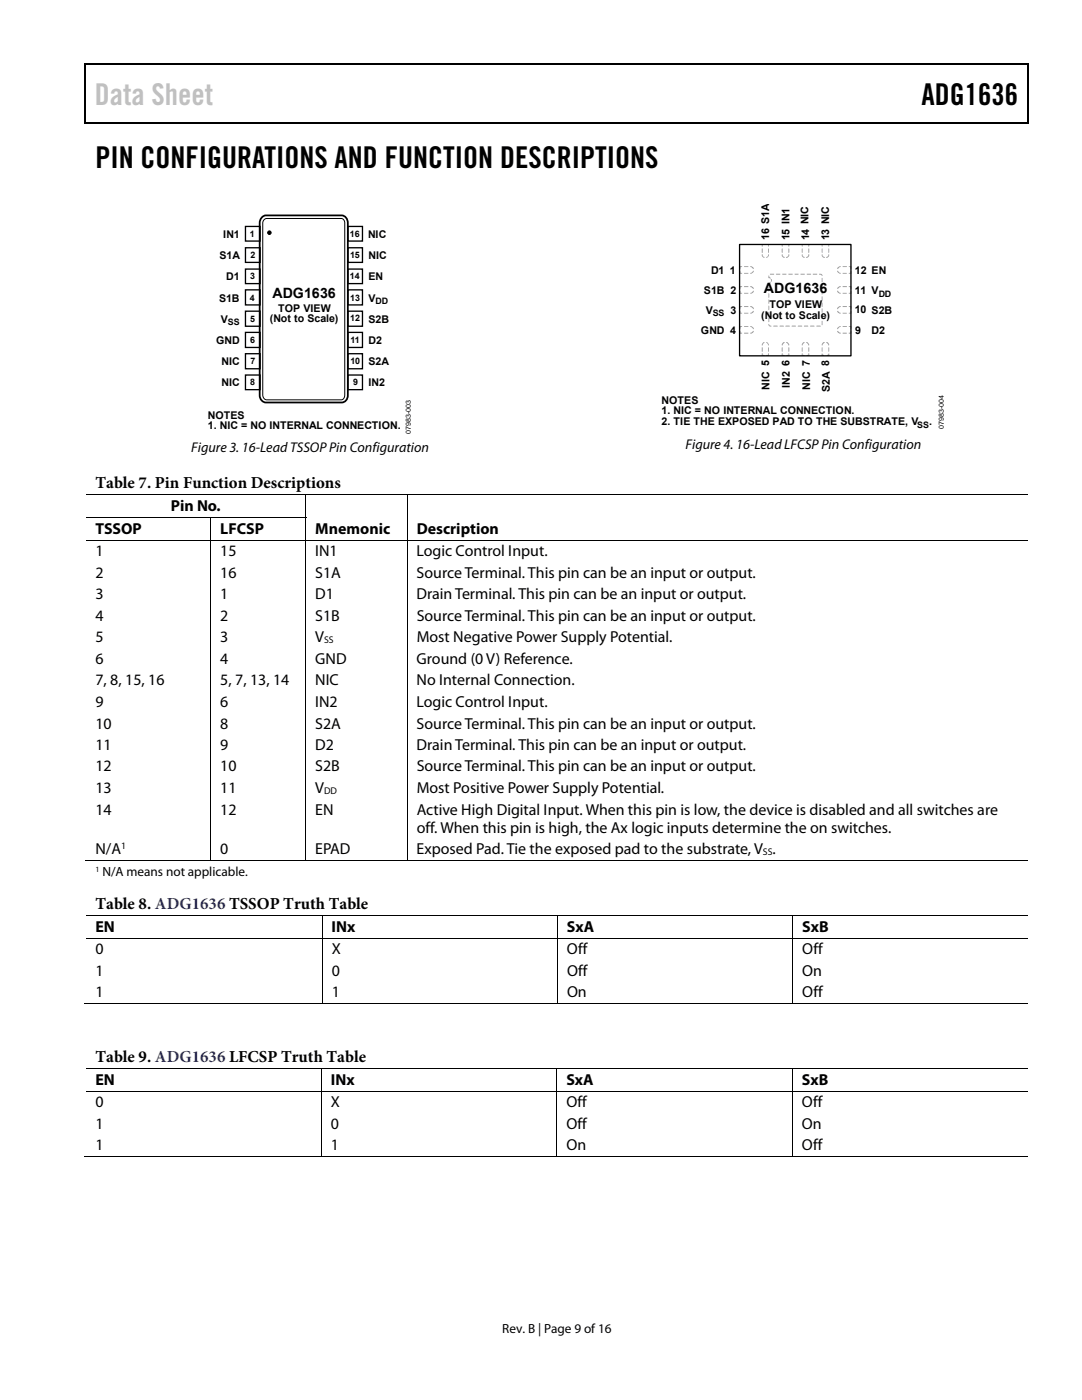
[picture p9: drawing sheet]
<svg xmlns="http://www.w3.org/2000/svg" width="216mm" height="279mm" viewBox="0 0 216 279" stroke-linecap="round" stroke-linejoin="round" font-family="sans-serif">
<path d="M16.9 12.7h.2v1h-.2zM205.1 12.7h.2v1h-.2zM205.1 12.7h.2v.3h-.2zM82.3 24.4h.2v.3h-.2zM205.1 24.4h.2v.3h-.2z" fill="#000"/>
<path d="M16.9 12.8h188.2M17 13.7v11M205.2 13.7v11M205.1 24.5h-188.2" fill="none" stroke="#000" stroke-width=".25"/>
<circle cx="53.8" cy="46.4" r=".35" fill="#000" stroke="#000" stroke-width=".2"/>
<g fill="none" stroke="#000" stroke-width=".27">
<path d="M49 45.2h2.9v2.9h-2.9zM49 49.4h2.9v3h-2.9zM49 53.7h2.9v2.9h-2.9zM49 57.8h2.9v3.1h-2.9zM69.4 45.2h2.9v2.9h-2.9zM69.4 49.4h2.9v3h-2.9zM69.4 53.7h2.9v2.9h-2.9zM69.4 57.8h2.9v3.1h-2.9zM49 62.1h2.9v3h-2.9zM49 66.3h2.9v3h-2.9zM49 70.6h2.9v3h-2.9zM49 74.8h2.9v3h-2.9z"/>
<path d="M69.4 62.1h2.9v3h-2.9zM69.4 66.3h2.9v3h-2.9zM69.4 70.6h2.9v3h-2.9zM69.4 74.8h2.9v3h-2.9z"/>
</g>
<path d="M52.3 43.3l.7-.3h14.1a1.88 1.88 0 0 1 2.2 1l.1 34.9a1.34 1.34 0 0 1-1.2 1.4h-14.1a1.92 1.92 0 0 1-2.2-.9l-.1-34.2a2.51 2.51 0 0 1 .5-1.9z" fill="none" stroke="#000" stroke-width=".35"/>
<path d="M52.7 43.9l.5-.3h14.3a.98 .98 0 0 1 1.3 .9v34.3a.85 .85 0 0 1-.7 1h-13.8a1.49 1.49 0 0 1-1.8-.6l-.1-33.4a2.84 2.84 0 0 1 .3-1.9z" fill="none" stroke="#000" stroke-width=".2"/>
<path d="M164 70.6v.3h.4M165.4 70.6v.3h-.4" fill="none" stroke="#989897" stroke-width=".2"/>
<g fill="#9a9a9a">
<path d="M161 70.9l.3-.1v-.3l.2 .1v.4h-.5z"/>
<path d="M160 70.6l.1-.1v.3h.3l.1 .2h-.5z"/>
<path d="M157 70.9l.3-.1v-.3l.2 .1v.4h-.5z"/>
<path d="M156 70.6l.2-.1v.3l.3 .1v.1h-.5z"/>
<path d="M152.9 70.9l.3-.1v-.2l.2-.1v.5z"/>
<path d="M152 70.5h.2v.3h.2l.1 .2h-.5z"/>
<path d="M164.9 48.7h.6v.4l-.2 .1v-.3h-.3z"/>
<path d="M164 48.7h.5l-.1 .2h-.3l-.1 .3z"/>
<path d="M161 48.7h.5v.4l-.2 .1v-.3h-.3z"/>
<path d="M160 48.7h.5l-.1 .2h-.3v.3z"/>
<path d="M157 48.7h.5v.4l-.2 .1v-.3l-.3-.1z"/>
<path d="M156 48.7l.5 .1-.3 .1-.1 .3z"/>
<path d="M152.9 48.7h.5v.5l-.2-.1v-.2h-.2z"/>
<path d="M152 48.7h.5l-.1 .2h-.2l-.1 .3z"/>
<path d="M147.6 66.1h.1v.3h.4l-.1 .2h-.4z"/>
<path d="M147.6 65.1l.5 .1-.4 .1v.3z"/>
<path d="M147.6 62.1h.1v.3l.4 .1-.5 .1z"/>
<path d="M147.6 61.1l.5 .1-.4 .1v.2l-.1 .1z"/>
<path d="M147.6 58.1l.1 .1v.2l.4 .1-.5 .1z"/>
<path d="M147.6 57.1l.5 .1-.4 .1v.3z"/>
<path d="M147.6 54.1l.1 .1v.3h.4l-.5 .1z"/>
<path d="M147.6 53.1l.5 .1-.4 .1v.4z"/>
<path d="M169.4 66.4h.3v-.3h.1l.1 .5h-.5z"/>
<path d="M169.4 65.1h.5l-.1 .5h-.1v-.3l-.3-.1z"/>
<path d="M169.4 62.4h.3v-.3h.1l.1 .5h-.5z"/>
<path d="M169.4 61.1h.5l-.1 .5h-.1v-.3h-.3z"/>
<path d="M169.7 58.1l.2 .1v.4h-.5v-.1l.3-.1z"/>
<path d="M169.4 57.2l.5-.1-.1 .5h-.1v-.3h-.3z"/>
<path d="M169.7 54.1l.2 .1v.4h-.5v-.1h.3z"/>
<path d="M169.4 53.2l.5-.1-.1 .5h-.1v-.3h-.3z"/>
<path d="M153.3 55l.2 .1-.1 .3h.4v.2l-.5-.1z"/>
<path d="M153.8 55.7h.1l.1 .1-.1 .4h-.1z"/>
<path d="M153.3 56.5l.5-.2v.2h-.4v.4z"/>
<path d="M165.3 69.3l.1 .9 .1-.8zM164.8 68.3l.6 .7a.51 .51 0 0 0-.6-.7zM164.2 68.4l-.2 .2v.4l.6-.7zM164 69.3v.9l.1-.8z"/>
<path d="M161.3 69.3l.1 .9 .1-.8zM160.9 68.3l.5 .7a.56 .56 0 0 0-.5-.7zM160.2 68.4l-.2 .2 .1 .4 .4-.6-.1-.1zM160 69.3l.1 .9v-.8z"/>
<path d="M157.3 69.3l.1 .9 .1-.8zM156.9 68.3l.5 .7a.54 .54 0 0 0-.5-.7zM156.2 68.4l-.2 .5 .1 .1 .5-.6-.2-.1zM156 69.3v.8l.1 .1 .1-.8z"/>
<path d="M153.3 69.3v.9l.1-.8zM152.9 68.3l.3 .6h.2a.6 .6 0 0 0-.5-.6zM152.2 68.4l-.1 .2v.4l.4-.7zM152 69.3l.1 .9 .1-.8z"/>
<path d="M165.3 49.6l.1 .9 .1-.8zM165.3 50.8l-.1 .3-.4 .4a.49 .49 0 0 0 .5-.2 .49 .49 0 0 0 .1-.6zM164 50.8l.2 .5 .4 .2-.4-.4-.1-.3zM164 49.6v.9l.1-.8z"/>
<path d="M161.3 49.6l.1 .9 .1-.8zM161.3 50.8l-.1 .3-.3 .4a.49 .49 0 0 0 .5-.2 .49 .49 0 0 0 0-.6zM160 50.8v.4l.5 .3v-.2l-.3-.2-.1-.3zM160 49.6l.1 .9v-.8z"/>
<path d="M157.3 49.6l.1 .9 .1-.8zM157.3 50.8v.3l-.4 .4a.49 .49 0 0 0 .5-.2 .49 .49 0 0 0 0-.6zM156 50.8v.4l.5 .3v-.2l-.3-.2v-.3zM156 49.6l.1 .9 .1-.8z"/>
<path d="M153.3 49.6v.9l.1-.8zM153.3 50.7l-.4 .8a.48 .48 0 0 0 .4-.8zM152 50.8a.56 .56 0 0 0 .5 .7v-.2l-.3-.2v-.3zM152 49.6l.1 .9 .1-.8z"/>
<path d="M148.5 66.4v.2l.9-.1zM149.7 66.4v.1a.53 .53 0 0 0 .7-.4zM149.7 65.1l.6 .6 .1-.1-.4-.4zM148.5 65.1v.2l.9-.1z"/>
<path d="M148.5 62.4v.2l.9-.1zM149.7 62.4v.1a.54 .54 0 0 0 .7-.4zM149.7 61.1l.6 .6 .1-.1a.54 .54 0 0 0-.7-.5zM148.5 61.1v.2l.9-.1-.1-.1z"/>
<path d="M148.5 58.5v.1l.9-.1zM149.7 58.5v.1a.46 .46 0 0 0 .5-.1 .46 .46 0 0 0 .1-.5l-.3 .4zM149.7 57.1v.2l.7 .3a.55 .55 0 0 0-.7-.5zM148.5 57.1v.2l.9-.1z"/>
<path d="M148.5 54.5v.1l.9-.1zM149.7 54.5v.1a.58 .58 0 0 0 .7-.5l-.1-.1-.3 .4zM149.7 53.2l.6 .5 .1-.1a.54 .54 0 0 0-.7-.4zM148.5 53.2v.1l.9-.1z"/>
<path d="M168.1 66.4l.1 .2 .8-.1zM167.1 66.1a.47 .47 0 0 0 .7 .4l-.6-.5zM167.2 65.3l-.2 .2 .2 .2 .6-.6zM168.1 65.1l.1 .2 .8-.1z"/>
<path d="M168.1 62.4l.1 .2 .8-.1zM167.1 62.1a.49 .49 0 0 0 .7 .4l-.6-.5zM167.2 61.3l-.2 .2 .2 .2 .6-.6zM168.1 61.1l.1 .2 .8-.1-.1-.1z"/>
<path d="M168.1 58.5l.1 .1 .8-.1zM167.1 58.1a.49 .49 0 0 0 .7 .4l-.6-.5zM167.2 57.3l-.2 .3 .2 .1 .6-.5zM168.1 57.2l.1 .1 .8-.1z"/>
<path d="M168.1 54.5l.1 .1 .8-.1zM167.1 54.1l.3 .5h.4l-.6-.6zM167.2 53.3l-.2 .3 .2 .1 .6-.5zM168.1 53.2l.1 .1 .8-.1z"/>
<path d="M153.6 54.6l.1 .2 .8-.1zM154.8 54.6l.1 .2 .8-.1zM156.1 54.6l.1 .2 .8-.1zM157.3 54.6l.1 .2 .8-.1zM158.6 54.6v.2l.7-.1zM159.7 54.6l.1 .2 .8-.1zM161 54.6v.2l.8-.1zM162.2 54.6l.1 .2 .8-.1zM163.4 54.6l.6 .5 .1-.1a.48 .48 0 0 0-.6-.4zM164 55.5v.8l.1-.8zM164 56.7v.9l.1-.8zM164 57.9v.9l.1-.8zM164 59.2v.8l.1-.8zM164 60.4v.9l.1-.8zM164 61.6v.8l.1-.8zM164 62.8v.9l.1-.8zM164 64.1v.8l.1-.8zM162.9 65l.1 .2 .8-.1zM161.7 65v.2l.8-.1v-.1zM160.4 65l.1 .2 .8-.1-.1-.1zM159.3 65v.2h.8l-.1-.2zM158 65v.2h.8l-.1-.2zM156.8 65v.2h.8l-.1-.2zM155.6 65v.2l.8-.1-.1-.1zM154.3 65l.1 .2 .8-.1-.1-.1zM153.3 64.7a.38 .38 0 0 0 .2 .4 .38 .38 0 0 0 .4 0zM153.3 63.4l.1 .9 .1-.8zM153.3 62.3l.1 .8 .1-.8zM153.3 61l.1 .9 .1-.8zM153.3 59.8l.1 .8 .1-.7zM153.3 58.6l.1 .8 .1-.8zM153.3 57.3l.1 .9 .1-.8z"/>
</g>
<path d="M147.6 48.8h22.2v22.2h-22.2z" fill="none" stroke="#000" stroke-width=".27"/>
<g fill="none" stroke="#000" stroke-width=".2">
<path d="M61 98.8v4.4M81.2 98.8v4.4M205.1 98.8h-188M17.1 103.3h44M42.1 103.4v4.3M42.1 107.9v63.9M61 103.4v4.3M61 107.9v63.9M81.2 103.4v4.3M81.2 107.9v63.9M205.1 107.8h-188M16.9 171.7h25.1"/>
<path d="M42.2 171.7h18.7M61.1 171.7h20.1M81.3 171.7h123.8M64.3 182.8v4.3M64.3 187.3v13.1M111.2 182.8v4.3M111.2 187.3v13.1M158.2 182.8v4.3M158.2 187.3v13.1M205.1 182.7h-188M205.1 187.2h-188M16.9 200.3h47.3"/>
<path d="M17.1 217.8h188M64.1 213.3v4.4M64.1 217.9v13M64.4 200.3h46.7M111.1 213.3v4.4M111.1 217.9v13M111.3 200.3h46.8M158.1 213.3v4.4M158.1 217.9v13M158.3 200.3h46.8M205.1 213.3h-188M16.9 230.9h47.2"/>
<path d="M64.2 230.9h46.8M111.2 230.9h46.8M158.2 230.9h46.9"/>
</g>
<path d="M81.2 103.2h.1v.2h-.1z" fill="#000"/>
<text font-size="6" fill="#c0c0c0" x="18.9" y="21">Data Sheet</text>
<g font-size="6">
<text x="183.9" y="21">ADG1636</text>
<text x="19" y="33.6">PIN CONFIGURATIONS AND FUNCTION DESCRIPTIONS</text>
</g>
<g font-size="3.3">
<text x="19" y="97.5">Table 7. Pin Function Descriptions</text>
<text x="19" y="181.4">Table 8. ADG1636 TSSOP Truth Table</text>
<text x="19" y="211.9">Table 9. ADG1636 LFCSP Truth Table</text>
</g>
<g font-size="3.2">
<text x="19" y="106.6">TSSOP</text>
<text x="34.1" y="102">Pin No.</text>
<text x="44" y="106.6">LFCSP</text>
<text x="62.9" y="106.6">Mnemonic</text>
<text x="83.2" y="106.6">Description</text>
<text x="19" y="111">1</text>
<text x="44" y="111">15</text>
<text x="62.9" y="111">IN1</text>
<text x="83.1" y="111">Logic Control Input.</text>
<text x="19" y="115.3">2</text>
<text x="19" y="119.6">3</text>
<text x="44" y="115.3">16</text>
<text x="44" y="119.6">1</text>
<text x="62.9" y="119.6">D1</text>
<text x="62.9" y="115.3">S1A</text>
<text x="83.1" y="119.6">Drain Terminal. This pin can be an input or output.</text>
<text x="83.1" y="115.3">Source Terminal. This pin can be an input or output.</text>
<text x="19" y="123.9">4</text>
<text x="44" y="123.9">2</text>
<text x="62.9" y="123.9">S1B</text>
<text x="83.1" y="123.9">Source Terminal. This pin can be an input or output.</text>
<text x="19" y="128.2">5</text>
<text x="44" y="128.2">3</text>
<text x="62.9" y="128.2">V</text>
<text x="83.1" y="128.2">Most Negative Power Supply Potential.</text>
<text x="19" y="132.5">6</text>
<text x="19" y="136.8">7, 8, 15, 16</text>
<text x="44" y="136.8">5, 7, 13, 14</text>
<text x="44" y="132.5">4</text>
<text x="62.9" y="136.8">NIC</text>
<text x="62.9" y="132.5">GND</text>
<text x="83.1" y="136.8">No Internal Connection.</text>
<text x="83.1" y="132.5">Ground (0 V) Reference.</text>
<text x="19" y="141.1">9</text>
<text x="44" y="141.1">6</text>
<text x="62.9" y="141.1">IN2</text>
<text x="83.1" y="141.1">Logic Control Input.</text>
<text x="19" y="145.4">10</text>
<text x="19" y="149.7">11</text>
<text x="44" y="149.7">9</text>
<text x="44" y="145.4">8</text>
<text x="62.9" y="149.7">D2</text>
<text x="62.9" y="145.4">S2A</text>
<text x="83.1" y="149.7">Drain Terminal. This pin can be an input or output.</text>
<text x="83.1" y="145.4">Source Terminal. This pin can be an input or output.</text>
<text x="19" y="154">12</text>
<text x="44" y="154">10</text>
<text x="62.9" y="154">S2B</text>
<text x="83.1" y="154">Source Terminal. This pin can be an input or output.</text>
<text x="19" y="158.3">13</text>
<text x="44" y="158.3">11</text>
<text x="62.9" y="158.3">V</text>
<text x="83.1" y="158.3">Most Positive Power Supply Potential.</text>
<text x="19" y="162.6">14</text>
<text x="44" y="162.6">12</text>
<text x="62.9" y="162.6">EN</text>
<text x="83.1" y="162.6">Active High Digital Input. When this pin is low, the device is disabled and all switches are</text>
<text x="83.1" y="166.2">off. When this pin is high, the Ax logic inputs determine the on switches.</text>
<text x="19" y="170.5">N/A</text>
<text x="44" y="170.5">0</text>
<text x="62.9" y="170.5">EPAD</text>
<text x="83.1" y="170.5">Exposed Pad. Tie the exposed pad to the substrate, V .</text>
<text x="19" y="186">EN</text>
<text x="66.2" y="186">INx</text>
<text x="113.1" y="186">SxA</text>
<text x="160.1" y="186">SxB</text>
<text x="19" y="190.4">0</text>
<text x="66.2" y="190.4">X</text>
<text x="113.1" y="190.4">Off</text>
<text x="160.1" y="190.4">Off</text>
<text x="19" y="194.7">1</text>
<text x="66.2" y="194.7">0</text>
<text x="113.1" y="194.7">Off</text>
<text x="160.1" y="194.7">On</text>
<text x="19" y="199">1</text>
<text x="66.2" y="199">1</text>
<text x="113.1" y="199">On</text>
<text x="160.1" y="199">Off</text>
<text x="19" y="216.5">EN</text>
<text x="19" y="221">0</text>
<text x="66" y="216.5">INx</text>
<text x="66" y="221">X</text>
<text x="113" y="216.5">SxA</text>
<text x="113" y="221">Off</text>
<text x="160" y="216.5">SxB</text>
<text x="160" y="221">Off</text>
<text x="19" y="225.3">1</text>
<text x="66" y="225.3">0</text>
<text x="113" y="225.3">Off</text>
<text x="160" y="225.3">On</text>
<text x="19" y="229.6">1</text>
<text x="66" y="229.6">1</text>
<text x="113" y="229.6">On</text>
<text x="160" y="229.6">Off</text>
</g>
<g font-size="2.8">
<text x="54.4" y="59.4">ADG1636</text>
<text x="152.4" y="58.4">ADG1636</text>
<text x="136.8" y="89.7">Figure 4. 16-Lead LFCSP Pin Configuration</text>
<text x="38.2" y="90.1">Figure 3. 16-Lead TSSOP Pin Configuration</text>
</g>
<g font-size="2.6">
<text x="20.4" y="174.8">N/A means not applicable.</text>
<text x="100.2" y="266">Rev. B | Page 9 of 16</text>
</g>
<g font-size="2.1">
<text x="44.6" y="47.5">IN1</text>
<text x="73.4" y="47.4">NIC</text>
<text x="153.5" y="47.9" transform="rotate(-90 153.5 47.9)">16 S1A</text>
<text x="157.5" y="48" transform="rotate(-90 157.5 48)">15 IN1</text>
<text x="161.4" y="48" transform="rotate(-90 161.4 48)">14 NIC</text>
<text x="165.5" y="47.9" transform="rotate(-90 165.5 47.9)">13 NIC</text>
<text x="43.8" y="51.8">S1A</text>
<text x="73.5" y="51.7">NIC</text>
<text x="45.1" y="55.9">D1</text>
<text x="73.5" y="55.9">EN</text>
<text x="140.5" y="58.7">S1B 2</text>
<text x="141.9" y="54.7">D1</text>
<text x="145.6" y="54.6">1</text>
<text x="170.6" y="58.7">11 V</text>
<text x="170.6" y="54.7">12 EN</text>
<text x="43.7" y="60.2">S1B</text>
<text x="44.1" y="64.4">V</text>
<text x="53.8" y="64.3">(Not to Scale)</text>
<text x="55.5" y="62.2">TOP VIEW</text>
<text x="73.5" y="60.2">V</text>
<text x="73.5" y="64.4">S2B</text>
<text x="140.8" y="62.6">V</text>
<text x="145.7" y="62.7">3</text>
<text x="151.9" y="63.6">(Not to Scale)</text>
<text x="153.5" y="61.5">TOP VIEW</text>
<text x="170.5" y="62.5">10 S2B</text>
<text x="43.1" y="68.6">GND</text>
<text x="73.5" y="68.6">D2</text>
<text x="139.9" y="66.7">GND 4</text>
<text x="170.6" y="66.6">9</text>
<text x="173.9" y="66.7">D2</text>
<text x="44.2" y="77.1">NIC</text>
<text x="44.2" y="72.9">NIC</text>
<text x="73.5" y="72.9">S2A</text>
<text x="73.5" y="77.1">IN2</text>
<text x="153.5" y="77.7" transform="rotate(-90 153.5 77.7)">NIC 5</text>
<text x="157.5" y="73.1" transform="rotate(-90 157.5 73.1)">6</text>
<text x="157.6" y="77.4" transform="rotate(-90 157.6 77.4)">IN2</text>
<text x="161.7" y="77.7" transform="rotate(-90 161.7 77.7)">NIC 7</text>
<text x="41.5" y="83.6">NOTES</text>
<text x="132" y="80.6">NOTES</text>
<text x="132" y="82.7">1. NIC = NO INTERNAL CONNECTION.</text>
<text x="165.6" y="78.2" transform="rotate(-90 165.6 78.2)">S2A 8</text>
<text x="41.5" y="85.7">1. NIC = NO INTERNAL CONNECTION.</text>
<text x="132" y="84.8">2. TIE THE EXPOSED PAD TO THE SUBSTRATE, V</text>
<text x="185.4" y="84.8">.</text>
</g>
<g font-size="1.9">
<text x="64.7" y="128.4">SS</text>
<text x="64.7" y="158.4">DD</text>
<text x="24.2" y="169.4">1</text>
<text x="152.2" y="170.6">SS</text>
</g>
<g font-size="1.8">
<text x="49.8" y="47.3">1</text>
<text x="69.8" y="47.2">16</text>
<text x="50" y="51.5">2</text>
<text x="69.9" y="51.6">15</text>
<text x="49.8" y="60">4</text>
<text x="49.9" y="55.8">3</text>
<text x="69.8" y="55.7">14</text>
<text x="175.3" y="59.2">DD</text>
<text x="45.5" y="64.9">SS</text>
<text x="49.9" y="64.2">5</text>
<text x="69.9" y="60">13</text>
<text x="69.9" y="64.2">12</text>
<text x="75" y="60.7">DD</text>
<text x="142.2" y="63.2">SS</text>
<text x="49.9" y="68.4">6</text>
<text x="69.9" y="68.5">11</text>
<text x="49.9" y="76.8">8</text>
<text x="50" y="72.7">7</text>
<text x="69.9" y="72.7">10</text>
<text x="70.4" y="76.9">9</text>
<text x="183" y="85.3">SS</text>
</g>
<text font-size="1.6" x="19" y="173.9">1</text>
<g font-size="1.4">
<text x="82" y="86.7" transform="rotate(-90 82 86.7)">07983-003</text>
<text x="188.3" y="85.6" transform="rotate(-90 188.3 85.6)">07983-004</text>
</g>
</svg>
